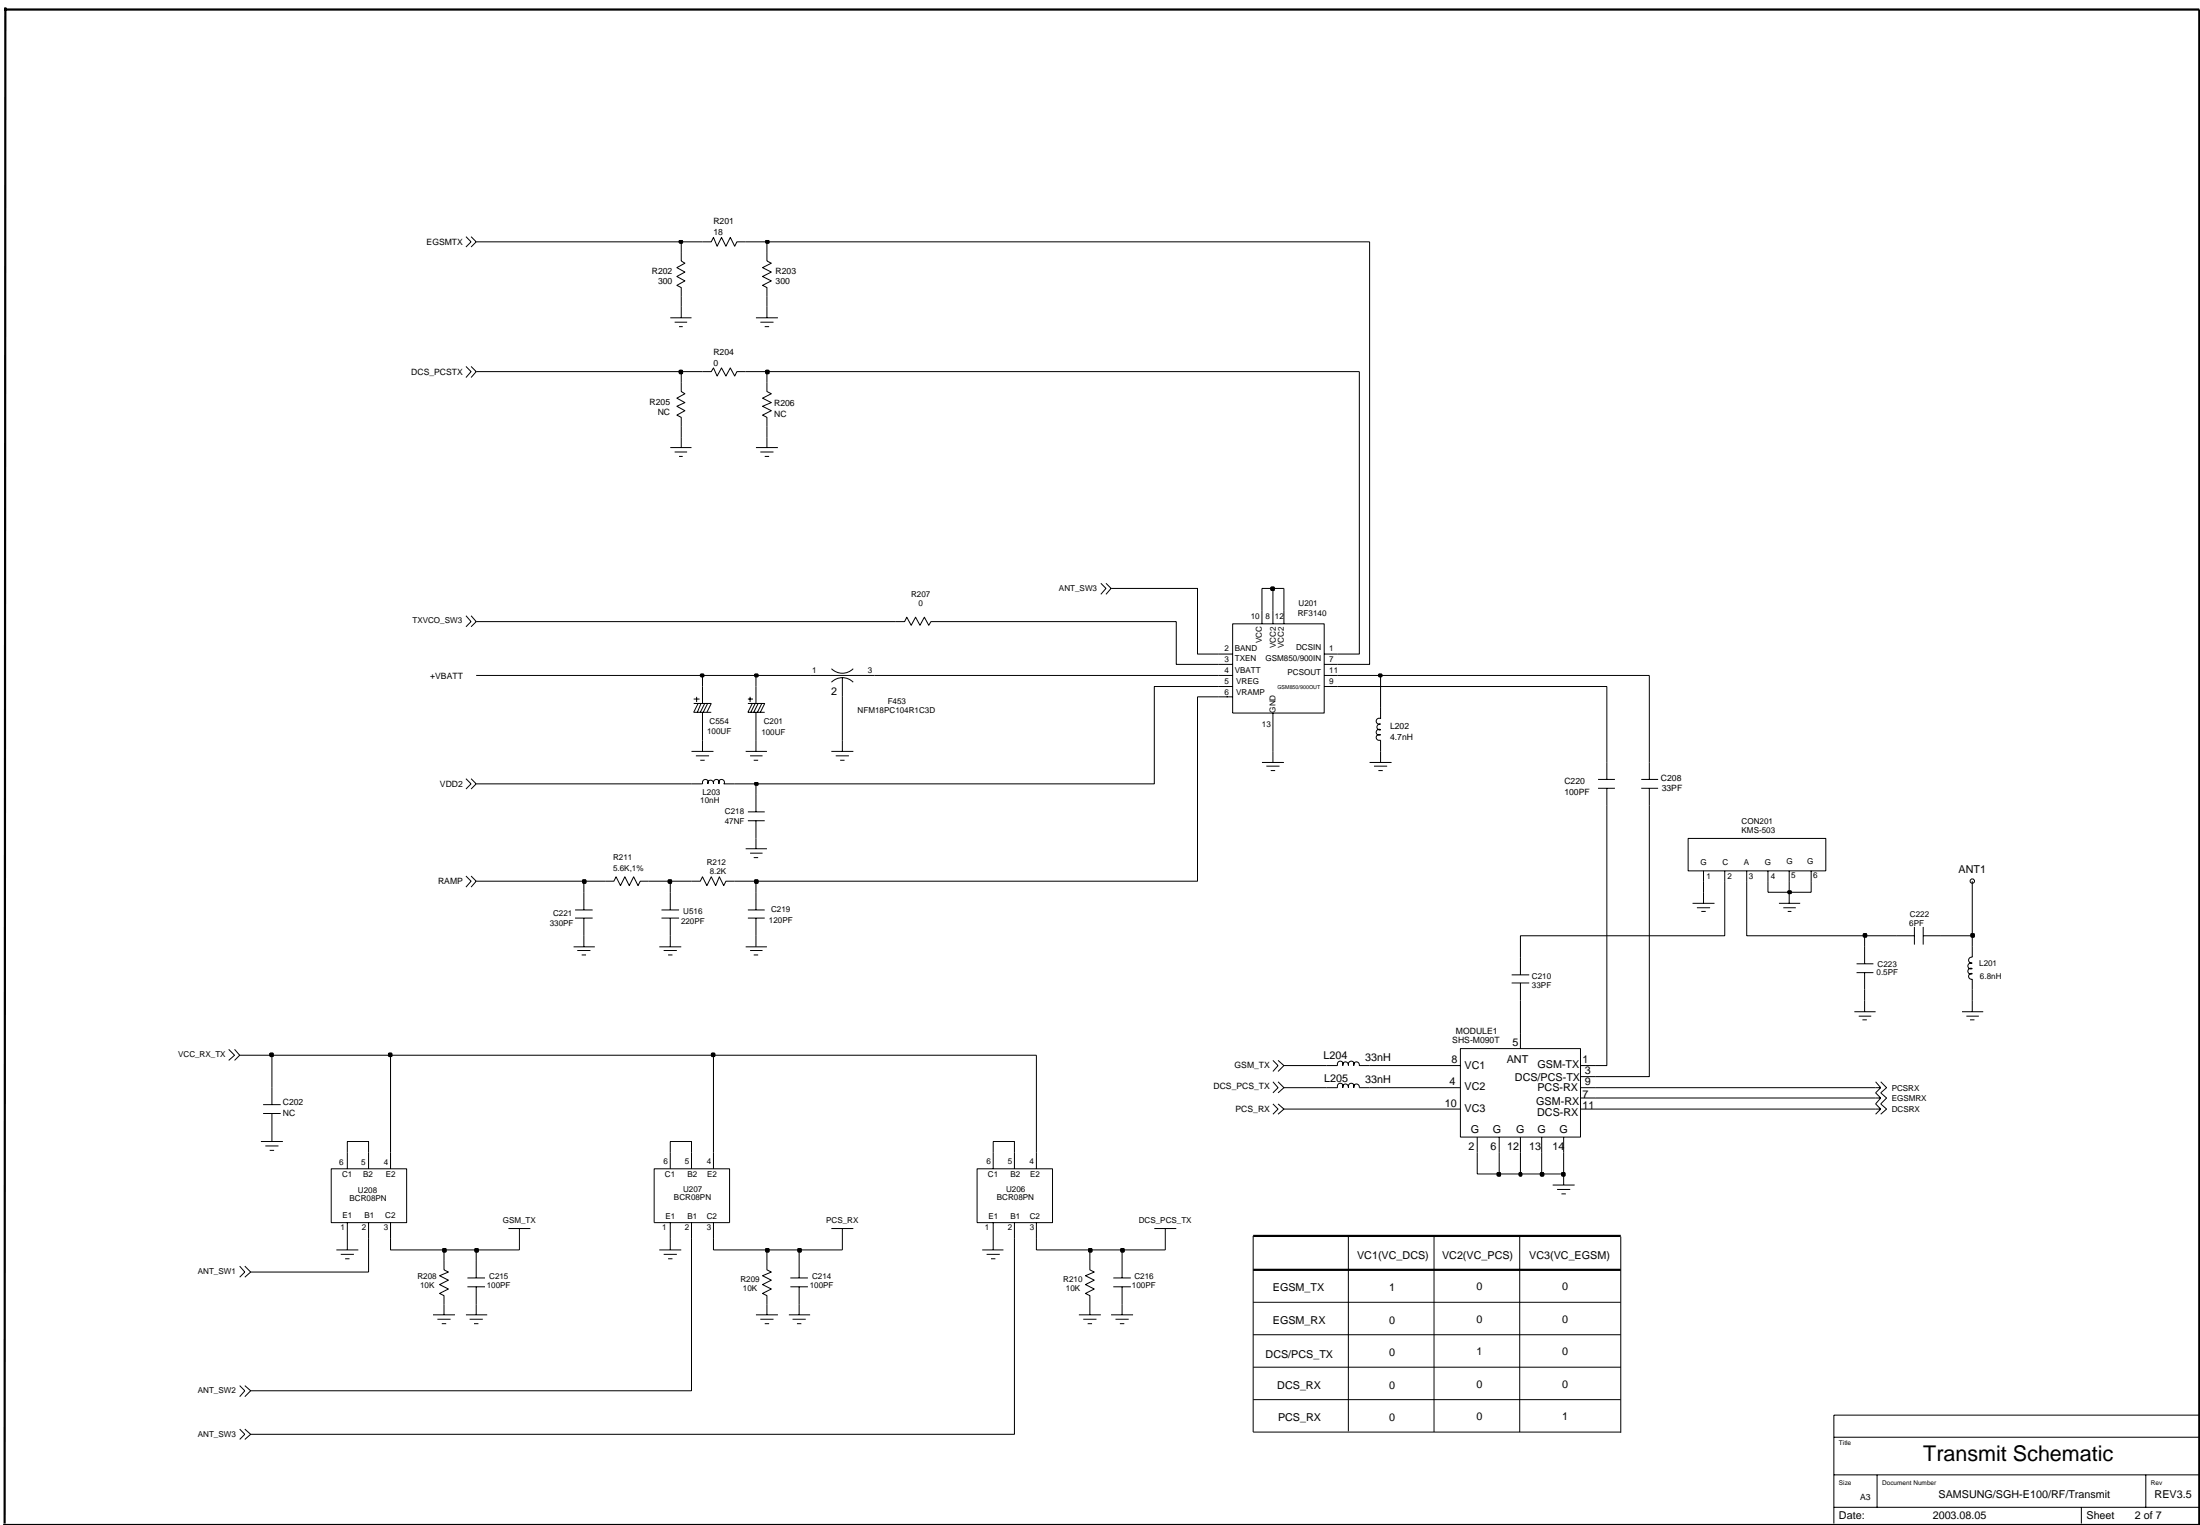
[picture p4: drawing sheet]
<svg xmlns="http://www.w3.org/2000/svg" width="254mm" height="176mm" viewBox="0 0 254 176" stroke-linecap="round" stroke-linejoin="round" font-family="sans-serif">
<g fill="none" stroke="#000" stroke-width=".12">
<path d="M53.8 27.3l.6 .6-.6 .6M54.4 27.3l.6 .6-.6 .6M77.4 36.7h2.4M77.9 37.2h1.4M78.4 37.7h.4M78.7 29.2v.9l.4 .3-1 .5 1 .5-1 .5 1 .5-1 .5 .6 .3v1M78.7 35.4v1.3M81.1 27.9h1l.3-.5 .4 1 .5-1 .5 1 .5-1 .5 1 .3-.5h1M87.3 36.7h2.5M87.8 37.2h1.5M88.3 37.7h.5M88.5 29.2v.9l.6 .3-1.1 .5 1.1 .5-1.1 .5 1.1 .5-1.1 .5 .5 .3v1"/>
<path d="M88.5 35.4v1.3M53.8 42.3l.6 .6-.6 .7M54.4 42.3l.6 .6-.6 .7M77.4 51.7h2.4M77.9 52.2h1.4M78.4 52.7h.4M78.7 44.2v1l.4 .3-1 .5 1 .5-1 .4 1 .5-1 .5 .6 .3v1M78.7 50.5v1.2M81.1 42.9h1l.3-.4 .4 .9 .5-.9 .5 .9 .5-.9 .5 .9 .3-.5h1M87.3 51.7h2.5M87.8 52.2h1.5M88.3 52.7h.5"/>
<path d="M88.5 44.2v1l.6 .3-1.1 .5 1.1 .5-1.1 .4 1.1 .5-1.1 .5 .5 .3v1M88.5 50.5v1.2M53.8 71.1l.6 .7-.6 .6M54.4 71.1l.6 .7-.6 .6M81.1 79.3v1.9M87.3 79.3v1.9M93.5 78h7.5M96 77.2a1.77 1.77 0 0 0 2.5 0M96 78.8a1.77 1.77 0 0 1 2.5 0M97.3 78.2v2.3M103.4 71.8h1l.3-.5 .5 .9 .5-.9 .5 .9 .5-.9 .5 .9 .3-.4h.9M127.1 67.3l.6 .6-.6 .7"/>
<path d="M127.7 67.3l.6 .6-.6 .7M140.7 78h1.6M140.7 76.7h1.6M140.7 75.5h1.6M140.7 79.3h1.6M142.3 72h10.6v10.3h-10.6zM145.7 70.5v1.5M147 70.5v1.5M148.2 70.5v1.5M152.9 78h1.5M152.9 76.7h1.5M152.9 75.5h1.5"/>
<path d="M152.9 79.3h1.5M53.8 89.9l.6 .6-.6 .6M54.4 89.9l.6 .6-.6 .6M79.8 90.5h1.3M79.8 86.8h2.6M80.1 81.2h2l-.5 1M80.1 80.7h.7M80.3 87.3h1.6M80.4 80.5v.5M80.6 81.2l-.5 1h2M80.9 87.8h.5M80.9 81.2l-.4 1"/>
<path d="M81.1 82.2v2.1M81.1 85.5v1.3M81.1 90.5a.34 .34 0 0 1 .4-.5 .34 .34 0 0 1 .2 .5M81.4 81.2l-.5 1M81.7 81.2l-.5 1M81.7 90.5a.34 .34 0 0 1 .3-.4 .34 .34 0 0 1 .4 .4M82.4 90.5a.34 .34 0 0 1 .3-.5 .34 .34 0 0 1 .3 .5M83 90.5a.34 .34 0 0 1 .3-.5 .34 .34 0 0 1 .3 .5M83.6 90.5h1.2M86.1 86.8h2.4M86.1 98h2.4M86.3 80.7h.6"/>
<path d="M86.3 81.2h2l-.5 1M86.3 94.8h2M86.3 93.7h2M86.6 87.3h1.4M86.6 98.5h1.4M86.6 80.5v.5M86.9 81.2l-.6 1h2M87 87.8h.5M87 99h.5M87.2 81.2l-.5 1M87.3 82.2v2.1M87.3 85.5v1.3"/>
<path d="M87.3 91.8v1.9M87.3 94.8v3.2M87.5 81.2l-.5 1M88 81.2l-.6 1M96 86.8h2.5M96.5 87.3h1.5M97 87.8h.5M97.3 85.5v1.3M140.7 80.5h1.6M145.7 88h2.5M146.2 88.5h1.5M146.7 89h.5"/>
<path d="M147 82.3v2M147 86.8v1.2M158.1 88h2.6M158.6 88.5h1.6M159.1 89h.5M159.4 83.6a.34 .34 0 0 0-.4 .3 .34 .34 0 0 0 .4 .4M159.4 81.7v1.3M159.4 85.5v2.5M159.4 84.8a.34 .34 0 0 0-.5 .3 .34 .34 0 0 0 .5 .3M159.4 84.3a.34 .34 0 0 0-.5 .2 .34 .34 0 0 0 .5 .3M159.4 83a.34 .34 0 0 0-.5 .2 .34 .34 0 0 0 .5 .4M184.5 91h1.9"/>
<path d="M184.5 90h1.9M185.5 88v2M185.5 91v2M189.5 91h1.9M189.5 90h1.9M190.4 88v2M190.4 91v2M194.9 96.8h15.9v3.7h-15.9zM53.8 101.1l.6 .6-.6 .7M54.4 101.1l.6 .6-.6 .7M66.2 109.3h2.5M66.4 106h2"/>
<path d="M66.4 105.1h2M66.6 109.7h1.6M67.2 110.2h.5M67.4 103v2.1M67.4 106v3.3M69.9 101.7h1l.2-.5 .5 1 .5-1 .6 1 .5-1 .5 1 .2-.5h.9M76.1 109.3h2.6M76.4 106h2M76.4 105.1h2M76.6 109.7h1.5M77.1 110.2h.5M77.4 103v2.1"/>
<path d="M77.4 106v3.3M79.8 101.7h1.1l.2-.5 .5 1 .5-1 .5 1 .4-1 .6 1 .2-.5h1M86.1 109.3h2.4M86.3 106h2M86.3 105.1h2M86.6 109.7h1.4M87 110.2h.5M87.3 103v2.1M87.3 106v3.3M174.5 113.5h2.1M174.5 112.5h2.1M175.5 110.5v2"/>
<path d="M175.5 113.5v2M175.5 119.3v1.8M195.4 104.3h2.5M195.9 104.8h1.5M196.4 105.2h.5M196.7 100.5v1.2M196.7 103v1.3M199.1 100.5v1.2M201.7 100.5v1.2M204.1 100.5v1.2M205.4 104.3h2.4M205.9 104.8h1.4"/>
<path d="M206.4 105.2h.4M206.6 100.5v1.2M206.6 103v1.3M209.1 100.5v1.2M214.1 116.8h2.4M214.3 112.3h2M214.3 111.3h2M214.6 117.3h1.4M215 117.7h.5M215.3 109.3v2M215.3 112.3v2M215.3 115.5v1.3"/>
<path d="M219 108h2M221 107v2.1M222 108h2M222 107v2.1M226.5 116.8h2.5M227 117.3h1.5M227.5 117.7h.5M227.7 111.8a.34 .34 0 0 0-.5 .3 .34 .34 0 0 0 .5 .3M227.7 111.2a.34 .34 0 0 0-.5 .3 .34 .34 0 0 0 .5 .3M227.7 110.5a.34 .34 0 0 0-.4 .3 .34 .34 0 0 0 .4 .4M227.7 112.4a.34 .34 0 0 0-.4 .3 .34 .34 0 0 0 .4 .3M227.7 109.3v1.2"/>
<path d="M227.7 113.1v1.2M227.7 115.5v1.3M26.4 121.1l.7 .7-.7 .6M27.1 121.1l.6 .7-.6 .6M30.1 131.8h2.6M30.4 128.6h2M30.4 127.5h2M30.6 132.3h1.6M31.1 132.8h.5M31.4 125.6v1.9M31.4 128.6v3.2M38.2 134.9h8.7v6.3h-8.7z"/>
<path d="M40.1 133.1v1.8M42.6 133.1v1.8M45.1 133.1v1.8M75.5 134.9h8.7v6.3h-8.7zM77.4 133.1v1.8M79.8 133.1v1.8M82.4 133.1v1.8M112.8 134.9h8.7v6.3h-8.7zM114.7 133.1v1.8M117.1 133.1v1.8M119.7 133.1v1.8M147 127.4l.6 .6-.6 .6"/>
<path d="M147 124.9l.6 .7-.6 .6M147 122.4l.6 .6-.6 .7M147.6 127.4l.6 .6-.6 .6M147.6 124.9l.6 .7-.6 .6M147.6 122.4l.6 .6-.6 .7M153.1 125.6h1.3M153.1 123h1.3M154.4 123a.34 .34 0 0 1 .4-.5 .34 .34 0 0 1 .2 .5M154.4 125.6a.34 .34 0 0 1 .4-.5 .34 .34 0 0 1 .2 .5M155 123a.34 .34 0 0 1 .3-.4 .34 .34 0 0 1 .4 .4M155 125.6a.34 .34 0 0 1 .3-.5 .34 .34 0 0 1 .4 .5M155.7 123a.34 .34 0 0 1 .3-.5 .34 .34 0 0 1 .3 .5"/>
<path d="M155.7 125.6a.34 .34 0 0 1 .3-.5 .34 .34 0 0 1 .3 .5M156.3 123a.34 .34 0 0 1 .3-.4 .34 .34 0 0 1 .3 .4h1.2M156.3 125.6a.34 .34 0 0 1 .3-.5 .34 .34 0 0 1 .3 .5h1.2M166.8 128h1.8M166.8 125.6h1.8M166.8 123h1.8M168.6 121.1h13.9v10.2h-13.9zM170.6 131.3v1.8M173.1 131.3v1.8M175.5 131.3v1.8M178 131.3v1.8M179.3 136.8h2.5"/>
<path d="M179.8 137.3h1.5M180.3 137.8h.5M180.5 131.3v1.8M180.5 135.5v1.3M182.5 126.8h1.8M182.5 128h1.8M182.5 125.6h1.8M182.5 123h1.8M182.5 124.3h1.8M216.5 126.8h.6M216.5 128h.6M216.5 124.9l.6 .7"/>
<path d="M216.5 125.6h.6M217.1 124.9l.7 .7-.7 .6 .7 .6-.7 .6 .7 .6-.7 .6M217.1 125.6l-.6 .6 .6 .6M217.1 126.8l-.6 .6 .6 .6M217.1 128l-.6 .6M27.7 160l.6 .6-.6 .6M27.7 146.2l.6 .7-.6 .6M28.3 146.2l.6 .7-.6 .6M28.3 160l.6 .6M38.8 144.3h2.6M39.3 144.8h1.6M39.8 145.3h.6"/>
<path d="M40.1 141.2v3.1M42.6 141.2v5.7h-13.7M45.1 141.2v3.1h6.2v2.3l.5 .3-1 .4 1 .5-1 .5 1 .5-1 .5 .5 .3v2.2M50 151.8h2.5M50.5 152.3h1.5M51 152.8h.5M53.8 151.8h2.4M54 148.6h2M54 147.5h2M54.2 152.3h1.5M54.7 152.8h.5M55 144.3v3.2"/>
<path d="M55 148.6v3.2M58.7 141.8h2.5M60 141.8v2.5M76.1 144.3h2.6M76.6 144.8h1.5M77.1 145.3h.5M77.4 141.2v3.1M79.8 141.2v19.4h-50.9M82.4 141.2v1.8M87.3 151.8h2.5M87.8 152.3h1.5M88.3 152.8h.5"/>
<path d="M88.5 144.3v2.3l.6 .3-1.1 .4 1.1 .5-1.1 .5 1.1 .5-1.1 .5 .5 .3v2.2M91.1 151.8h2.4M91.3 148.6h2M91.3 147.5h2M91.5 152.3h1.5M92 152.8h.5M92.3 144.3v3.2M92.3 148.6v3.2M96 141.8h2.5M97.3 141.8v2.5M113.4 144.3h2.5M113.9 144.8h1.5"/>
<path d="M114.4 145.3h.5M114.7 141.2v3.1M117.1 141.2v24.4h-88.2M119.7 141.2v1.8M124.6 151.8h2.5M125.1 152.3h1.5M125.6 152.8h.5M125.8 144.3v2.3l.5 .3-1 .4 1 .5-1 .5 1 .5-1 .5 .5 .3v2.2M128.3 151.8h2.5M128.5 148.6h2.1M128.5 147.5h2.1M128.8 152.3h1.5"/>
<path d="M129.3 152.8h.5M129.5 144.3v3.2M129.5 148.6v3.2M133.3 141.8h2.5M134.5 141.8v2.5M27.7 165l.6 .6-.6 .6M28.3 165l.6 .6-.6 .6M28.9 160.6l-.6 .6"/>
<circle cx="227.7" cy="101.7" r=".25"/>
</g>
<path d="M51.2 144.2h.2v.3h-.2z" fill-rule="evenodd" fill="#c2c2c2" stroke="#000" stroke-width=".25"/>
<path d="M51.2 144.2h.2v.3h-.2z" fill="none" stroke="#000" stroke-width=".25"/>
<path d="M51.3 144.3h3.7" fill="none" stroke="#000" stroke-width=".12"/>
<path d="M54.9 144.2h.2v.3h-.2z" fill-rule="evenodd" fill="#c2c2c2" stroke="#000" stroke-width=".25"/>
<path d="M54.9 144.2h.2v.3h-.2z" fill="none" stroke="#000" stroke-width=".25"/>
<path d="M55 144.3h5M82.4 143v1.3h6.1" fill="none" stroke="#000" stroke-width=".12"/>
<path d="M88.5 144.2h.2v.3h-.2z" fill-rule="evenodd" fill="#c2c2c2" stroke="#000" stroke-width=".25"/>
<path d="M88.5 144.2h.2v.3h-.2z" fill="none" stroke="#000" stroke-width=".25"/>
<path d="M88.5 144.3h3.8" fill="none" stroke="#000" stroke-width=".12"/>
<path d="M92.2 144.2h.2v.3h-.2z" fill-rule="evenodd" fill="#c2c2c2" stroke="#000" stroke-width=".25"/>
<path d="M92.2 144.2h.2v.3h-.2z" fill="none" stroke="#000" stroke-width=".25"/>
<path d="M92.3 144.3h5M119.7 143v1.3h6.1" fill="none" stroke="#000" stroke-width=".12"/>
<path d="M125.7 144.2h.3v.3h-.3z" fill-rule="evenodd" fill="#c2c2c2" stroke="#000" stroke-width=".25"/>
<path d="M125.7 144.2h.3v.3h-.3z" fill="none" stroke="#000" stroke-width=".25"/>
<path d="M125.8 144.3h3.7" fill="none" stroke="#000" stroke-width=".12"/>
<path d="M129.5 144.2h.2v.3h-.2z" fill-rule="evenodd" fill="#c2c2c2" stroke="#000" stroke-width=".25"/>
<path d="M129.5 144.2h.2v.3h-.2z" fill="none" stroke="#000" stroke-width=".25"/>
<path d="M170.6 133.1v2.4h2.5M129.5 144.3h5" fill="none" stroke="#000" stroke-width=".12"/>
<path d="M172.9 135.5h.3v.2h-.3z" fill-rule="evenodd" fill="#c2c2c2" stroke="#000" stroke-width=".25"/>
<path d="M172.9 135.5h.3v.2h-.3z" fill="none" stroke="#000" stroke-width=".25"/>
<path d="M173.1 133.1v2.4h2.4" fill="none" stroke="#000" stroke-width=".12"/>
<path d="M175.5 135.5h.1v.2h-.1z" fill-rule="evenodd" fill="#c2c2c2" stroke="#000" stroke-width=".25"/>
<path d="M175.5 135.5h.1v.2h-.1z" fill="none" stroke="#000" stroke-width=".25"/>
<path d="M175.5 133.1v2.4h2.5" fill="none" stroke="#000" stroke-width=".12"/>
<path d="M177.9 135.5h.3v.2h-.3z" fill-rule="evenodd" fill="#c2c2c2" stroke="#000" stroke-width=".25"/>
<path d="M177.9 135.5h.3v.2h-.3z" fill="none" stroke="#000" stroke-width=".25"/>
<path d="M178 133.1v2.4h2.5" fill="none" stroke="#000" stroke-width=".12"/>
<path d="M180.4 135.5h.2v.2h-.2z" fill-rule="evenodd" fill="#c2c2c2" stroke="#000" stroke-width=".25"/>
<path d="M180.4 135.5h.2v.2h-.2z" fill="none" stroke="#000" stroke-width=".25"/>
<g fill="none" stroke="#000" stroke-width=".12">
<path d="M185.5 93v30h-1.2M190.4 93v31.3h-6.1M27.7 121.8h3.7v3.8M40.1 133.1v-1.3h2.5v1.3M45.1 121.8v11.3M77.4 133.1v-1.3h2.4v1.3M82.4 121.8v11.3M114.7 133.1v-1.3h2.4v1.3M119.7 121.8v11.3M148.2 128h18.6M148.2 125.6h4.9M148.2 123h4.9"/>
<path d="M158.1 125.6h8.7M158.1 123h8.7M180.5 133.1v2.4M184.3 128h32.2M184.3 126.8h32.2M184.3 125.6h32.2"/>
</g>
<path d="M31.2 121.7h.3v.2h-.3z" fill-rule="evenodd" fill="#c2c2c2" stroke="#000" stroke-width=".25"/>
<path d="M31.2 121.7h.3v.2h-.3z" fill="none" stroke="#000" stroke-width=".25"/>
<path d="M31.4 121.8h13.7" fill="none" stroke="#000" stroke-width=".12"/>
<path d="M44.9 121.7h.3v.2h-.3z" fill-rule="evenodd" fill="#c2c2c2" stroke="#000" stroke-width=".25"/>
<path d="M44.9 121.7h.3v.2h-.3z" fill="none" stroke="#000" stroke-width=".25"/>
<path d="M45.1 121.8h37.3" fill="none" stroke="#000" stroke-width=".12"/>
<path d="M82.2 121.7h.3v.2h-.3z" fill-rule="evenodd" fill="#c2c2c2" stroke="#000" stroke-width=".25"/>
<path d="M82.2 121.7h.3v.2h-.3z" fill="none" stroke="#000" stroke-width=".25"/>
<path d="M175.5 115.5v3.8M199.1 101.7v6.3h-23.6v2.5M201.7 101.7v6.3h13.6v1.3M215.3 114.3v1.2M227.7 108v1.3M227.7 114.3v1.2M82.4 121.8h37.3" fill="none" stroke="#000" stroke-width=".12"/>
<path d="M215.2 107.9h.2v.2h-.2z" fill-rule="evenodd" fill="#c2c2c2" stroke="#000" stroke-width=".25"/>
<path d="M215.2 107.9h.2v.2h-.2z" fill="none" stroke="#000" stroke-width=".25"/>
<path d="M215.3 108h3.7M224 108h3.7" fill="none" stroke="#000" stroke-width=".12"/>
<path d="M227.6 107.9h.3v.2h-.3z" fill-rule="evenodd" fill="#c2c2c2" stroke="#000" stroke-width=".25"/>
<path d="M227.6 107.9h.3v.2h-.3z" fill="none" stroke="#000" stroke-width=".25"/>
<path d="M67.4 101.7v1.3M77.4 101.7v1.3M87.3 101.7v1.3M196.7 101.7v1.3M204.1 101.7v1.3h2.5M227.7 101.7v6.3" fill="none" stroke="#000" stroke-width=".12"/>
<path d="M206.5 102.9h.2v.2h-.2z" fill-rule="evenodd" fill="#c2c2c2" stroke="#000" stroke-width=".25"/>
<path d="M206.5 102.9h.2v.2h-.2z" fill="none" stroke="#000" stroke-width=".25"/>
<path d="M55 101.7h12.4M206.6 101.7v1.3h2.5v-1.3" fill="none" stroke="#000" stroke-width=".12"/>
<path d="M67.3 101.6h.3v.3h-.3z" fill-rule="evenodd" fill="#c2c2c2" stroke="#000" stroke-width=".25"/>
<path d="M67.3 101.6h.3v.3h-.3z" fill="none" stroke="#000" stroke-width=".25"/>
<path d="M67.4 101.7h2.5M74.8 101.7h2.6" fill="none" stroke="#000" stroke-width=".12"/>
<path d="M77.2 101.6h.3v.3h-.3z" fill-rule="evenodd" fill="#c2c2c2" stroke="#000" stroke-width=".25"/>
<path d="M77.2 101.6h.3v.3h-.3z" fill="none" stroke="#000" stroke-width=".25"/>
<path d="M77.4 101.7h2.4M84.8 101.7h2.5" fill="none" stroke="#000" stroke-width=".12"/>
<path d="M87.2 101.6h.2v.3h-.2z" fill-rule="evenodd" fill="#c2c2c2" stroke="#000" stroke-width=".25"/>
<path d="M87.2 101.6h.2v.3h-.2z" fill="none" stroke="#000" stroke-width=".25"/>
<path d="M55 90.5h24.8M84.8 90.5h2.5v1.3M138.3 80.5v21.2h-51" fill="none" stroke="#000" stroke-width=".12"/>
<path d="M87.2 90.4h.2v.2h-.2z" fill-rule="evenodd" fill="#c2c2c2" stroke="#000" stroke-width=".25"/>
<path d="M87.2 90.4h.2v.2h-.2z" fill="none" stroke="#000" stroke-width=".25"/>
<path d="M55 78h26.1v1.3M87.3 78v1.3M140.7 79.3h-7.4v11.2h-46M154.4 79.3h31.1v8.7M159.4 78v3.7M190.4 78v10M81.1 84.3v1.2M87.3 84.3v1.2M97.3 80.5v5M138.3 80.5h2.4M147 84.3v2.5" fill="none" stroke="#000" stroke-width=".12"/>
<path d="M80.9 77.9h.3v.2h-.3z" fill-rule="evenodd" fill="#c2c2c2" stroke="#000" stroke-width=".25"/>
<path d="M80.9 77.9h.3v.2h-.3z" fill="none" stroke="#000" stroke-width=".25"/>
<path d="M81.1 78h6.2" fill="none" stroke="#000" stroke-width=".12"/>
<path d="M87.2 77.9h.2v.2h-.2z" fill-rule="evenodd" fill="#c2c2c2" stroke="#000" stroke-width=".25"/>
<path d="M87.2 77.9h.2v.2h-.2z" fill="none" stroke="#000" stroke-width=".25"/>
<path d="M87.3 78h6.2M101 78h39.7M154.4 78h5" fill="none" stroke="#000" stroke-width=".12"/>
<path d="M159.2 77.9h.3v.2h-.3z" fill-rule="evenodd" fill="#c2c2c2" stroke="#000" stroke-width=".25"/>
<path d="M159.2 77.9h.3v.2h-.3z" fill="none" stroke="#000" stroke-width=".25"/>
<path d="M158.1 27.9v48.8h-3.7M156.9 42.9v32.6h-2.5M55 71.8h48.4M108.4 71.8h27.4v4.9h4.9M128.3 67.9h10v7.6h2.4M145.7 70.5v-2.6h1.3v2.6M148.2 67.9v2.6M159.4 78h31" fill="none" stroke="#000" stroke-width=".12"/>
<path d="M146.8 67.8h.3v.3h-.3z" fill-rule="evenodd" fill="#c2c2c2" stroke="#000" stroke-width=".25"/>
<path d="M146.8 67.8h.3v.3h-.3z" fill="none" stroke="#000" stroke-width=".25"/>
<path d="M55 42.9h23.7v1.3M78.7 49.2v1.3M88.5 42.9v1.3M88.5 49.2v1.3M147 67.9h1.2" fill="none" stroke="#000" stroke-width=".12"/>
<path d="M78.5 42.8h.2v.3h-.2z" fill-rule="evenodd" fill="#c2c2c2" stroke="#000" stroke-width=".25"/>
<path d="M78.5 42.8h.2v.3h-.2z" fill="none" stroke="#000" stroke-width=".25"/>
<path d="M78.7 42.9h2.4M86.1 42.9h2.4" fill="none" stroke="#000" stroke-width=".12"/>
<path d="M88.5 42.8h.2v.3h-.2z" fill-rule="evenodd" fill="#c2c2c2" stroke="#000" stroke-width=".25"/>
<path d="M88.5 42.8h.2v.3h-.2z" fill="none" stroke="#000" stroke-width=".25"/>
<path d="M55 27.9h23.7v1.3M78.7 34.2v1.2M88.5 27.9v1.3M88.5 34.2v1.2M88.5 42.9h68.4" fill="none" stroke="#000" stroke-width=".12"/>
<path d="M78.5 27.8h.2v.2h-.2z" fill-rule="evenodd" fill="#c2c2c2" stroke="#000" stroke-width=".25"/>
<path d="M78.5 27.8h.2v.2h-.2z" fill="none" stroke="#000" stroke-width=".25"/>
<path d="M78.7 27.9h2.4M86.1 27.9h2.4" fill="none" stroke="#000" stroke-width=".12"/>
<path d="M88.5 27.8h.2v.2h-.2z" fill-rule="evenodd" fill="#c2c2c2" stroke="#000" stroke-width=".25"/>
<path d="M.5 1.1h253.4v175h-253.5M.6 .8l-.1 175.1M88.5 27.8h.2v.2h-.2zM144.7 146.6h42.4M144.7 142.7h42.4" fill="none" stroke="#000" stroke-width=".25"/>
<g fill="none" stroke="#000" stroke-width=".12">
<path d="M88.5 27.9h69.6M144.7 142.7v22.6h42.4M144.7 157.8h42.4M144.7 154.1h42.4M144.7 150.3h42.4M155.7 142.7v22.5M165.6 142.8v22.5M175.5 142.8v22.5M187.1 142.8v22.6M144.7 161.6h42.4M211.7 174h42.2M211.7 170.3h42.2"/>
<path d="M211.7 165.9h42.2M216.7 170.3v3.7M240.3 174v1.9M247.7 170.3v3.7M253.9 163.4h-42.2v12.5"/>
</g>
<text font-size="2.5" x="222" y="168.7">Transmit Schematic</text>
<g font-size="1.3">
<text x="96" y="80.2">2</text>
<text x="226.1" y="100.8">ANT1</text>
<text x="152.8" y="122.3">L204</text>
<text x="152.9" y="124.9">L205</text>
<text x="157.6" y="125.1">33nH</text>
<text x="157.6" y="122.5">33nH</text>
<text x="167.3" y="125.3">4</text>
<text x="167.6" y="122.8">8</text>
<text x="169.1" y="123.4">VC1</text>
<text x="169.1" y="125.8">VC2</text>
<text x="174" y="122.8">ANT</text>
<text x="174.6" y="120.8">5</text>
<text x="174.9" y="124.8">DCS/PCS-TX</text>
<text x="177.5" y="123.3">GSM-TX</text>
<text x="182.7" y="122.8">1</text>
<text x="183" y="124">3</text>
<text x="183" y="125.3">9</text>
<text x="166.8" y="127.8">10</text>
<text x="169.1" y="128.4">VC3</text>
<text x="169.8" y="130.8">G</text>
<text x="172.3" y="130.8">G</text>
<text x="175.1" y="130.8">G</text>
<text x="177.4" y="127.5">GSM-RX</text>
<text x="177.5" y="128.8">DCS-RX</text>
<text x="177.5" y="126">PCS-RX</text>
<text x="177.5" y="130.8">G</text>
<text x="180" y="130.8">G</text>
<text x="182.7" y="128">11</text>
<text x="182.7" y="126.8">7</text>
<text x="169.5" y="132.8">2</text>
<text x="172.1" y="132.8">6</text>
<text x="174" y="132.8">12</text>
<text x="176.6" y="132.8">13</text>
<text x="179.3" y="132.8">14</text>
<text x="147" y="149.1">EGSM_TX</text>
<text x="156.7" y="145.3">VC1(VC_DCS)</text>
<text x="160.4" y="149.1">1</text>
<text x="166.5" y="145.3">VC2(VC_PCS)</text>
<text x="170.5" y="149">0</text>
<text x="176.6" y="145.3">VC3(VC_EGSM)</text>
<text x="180.4" y="149">0</text>
<text x="147" y="152.8">EGSM_RX</text>
<text x="160.4" y="152.8">0</text>
<text x="170.5" y="152.7">0</text>
<text x="180.4" y="152.7">0</text>
<text x="146.1" y="156.7">DCS/PCS_TX</text>
<text x="147.5" y="160.3">DCS_RX</text>
<text x="160.4" y="160.3">0</text>
<text x="160.4" y="156.6">0</text>
<text x="170.5" y="160.2">0</text>
<text x="170.5" y="156.5">1</text>
<text x="180.4" y="160.2">0</text>
<text x="180.4" y="156.5">0</text>
<text x="147.6" y="164.1">PCS_RX</text>
<text x="160.4" y="164.1">0</text>
<text x="170.5" y="164">0</text>
<text x="180.4" y="164">1</text>
<text x="223.8" y="172.9">SAMSUNG/SGH-E100/RF/Transmit</text>
<text x="248.8" y="172.9">REV3.5</text>
<text x="212.3" y="175.4">Date:</text>
<text x="223.1" y="175.4">2003.08.05</text>
<text x="240.9" y="175.4">Sheet</text>
<text x="246.5" y="175.4">2 of 7</text>
</g>
<g font-size="1">
<text x="49.3" y="28.3">EGSMTX</text>
<text x="82.4" y="27.2">18</text>
<text x="82.4" y="25.9">R201</text>
<text x="75.3" y="31.6">R202</text>
<text x="76" y="32.8">300</text>
<text x="89.6" y="32.8">300</text>
<text x="89.6" y="31.6">R203</text>
<text x="82.4" y="41">R204</text>
<text x="47.5" y="43.3">DCS_PCSTX</text>
<text x="75" y="46.7">R205</text>
<text x="75.9" y="47.9">NC</text>
<text x="82.4" y="42.2">0</text>
<text x="89.4" y="46.8">R206</text>
<text x="89.4" y="48.1">NC</text>
<text x="49.7" y="78.3">+VBATT</text>
<text x="160.5" y="85.4">4.7nH</text>
<text x="160.5" y="84.1">L202</text>
<text x="50.8" y="90.9">VDD2</text>
<text x="180.6" y="91.8">100PF</text>
<text x="180.6" y="90.5">C220</text>
<text x="191.8" y="90.2">C208</text>
<text x="191.9" y="91.4">33PF</text>
<text x="50.6" y="102.1">RAMP</text>
<text x="168.1" y="119.4">MODULE1</text>
<text x="140.1" y="125.8">DCS_PCS_TX</text>
<text x="142.5" y="123.3">GSM_TX</text>
<text x="167.7" y="120.4">SHS-M090T</text>
<text x="32.7" y="127.5">C202</text>
<text x="32.7" y="128.8">NC</text>
<text x="142.6" y="128.3">PCS_RX</text>
<text x="214.8" y="173.2">A3</text>
</g>
<g font-size=".9">
<text x="47.6" y="71.9">TXVCO_SW3</text>
<text x="105.2" y="69">R207</text>
<text x="106" y="70">0</text>
<text x="122.3" y="68.2">ANT_SW3</text>
<text x="144.4" y="71.4">10</text>
<text x="146.1" y="71.4">8</text>
<text x="147.2" y="71.4">12</text>
<text x="149.8" y="71.1">RF3140</text>
<text x="149.9" y="70">U201</text>
<text x="93.8" y="77.6">1</text>
<text x="100.2" y="77.6">3</text>
<text x="141.4" y="76.5">3</text>
<text x="141.4" y="77.6">4</text>
<text x="141.4" y="75.2">2</text>
<text x="142.6" y="76.4">TXEN</text>
<text x="142.6" y="77.6">VBATT</text>
<text x="142.6" y="75.2">BAND</text>
<text x="145.7" y="74.2" transform="rotate(-90 145.7 74.2)">VCC</text>
<text x="146.1" y="76.4">GSM850/900IN</text>
<text x="147.3" y="74.8" transform="rotate(-90 147.3 74.8)">VCC2</text>
<text x="148.2" y="74.8" transform="rotate(-90 148.2 74.8)">VCC2</text>
<text x="148.7" y="78">PCSOUT</text>
<text x="149.6" y="75.1">DCSIN</text>
<text x="153.5" y="76.5">7</text>
<text x="153.5" y="77.6">11</text>
<text x="153.5" y="75.2">1</text>
<text x="81.9" y="83.6">C554</text>
<text x="88.2" y="83.6">C201</text>
<text x="99" y="82.3">NFM18PC104R1C3D</text>
<text x="102.5" y="81.3">F453</text>
<text x="141.4" y="80.2">6</text>
<text x="141.4" y="78.9">5</text>
<text x="142.7" y="80.2">VRAMP</text>
<text x="142.7" y="79">VREG</text>
<text x="145.7" y="83.9">13</text>
<text x="147.3" y="82.3" transform="rotate(-90 147.3 82.3)">GND</text>
<text x="153.5" y="78.9">9</text>
<text x="81.6" y="84.7">100UF</text>
<text x="87.9" y="84.9">100UF</text>
<text x="80.8" y="92.7">10nH</text>
<text x="81.1" y="91.8">L203</text>
<text x="83.7" y="95.2">47NF</text>
<text x="83.7" y="94">C218</text>
<text x="201.1" y="95.1">CON201</text>
<text x="70.8" y="99.3">R211</text>
<text x="70.8" y="100.5">5.6K,1%</text>
<text x="81.6" y="99.9">R212</text>
<text x="81.9" y="100.9">8.2K</text>
<text x="196.3" y="99.9">G</text>
<text x="197" y="101.5">1</text>
<text x="198.9" y="99.9">C</text>
<text x="199.5" y="101.5">2</text>
<text x="201.1" y="96.1">KMS-503</text>
<text x="201.3" y="99.9">A</text>
<text x="201.9" y="101.5">3</text>
<text x="203.8" y="99.9">G</text>
<text x="204.5" y="101.5">4</text>
<text x="206.3" y="99.7">G</text>
<text x="206.8" y="101.3">5</text>
<text x="208.6" y="99.7">G</text>
<text x="209.3" y="101.3">6</text>
<text x="63.5" y="106.9">330PF</text>
<text x="63.8" y="105.7">C221</text>
<text x="78.6" y="106.7">220PF</text>
<text x="78.9" y="105.5">U516</text>
<text x="88.8" y="106.5">120PF</text>
<text x="89" y="105.3">C219</text>
<text x="220.4" y="106.9">6PF</text>
<text x="220.5" y="105.9">C222</text>
<text x="176.9" y="113.1">C210</text>
<text x="216.7" y="112.6">0.5PF</text>
<text x="216.8" y="111.6">C223</text>
<text x="228.5" y="111.5">L201</text>
<text x="228.6" y="113.1">6.8nH</text>
<text x="176.9" y="114.1">33PF</text>
<text x="20.6" y="122">VCC_RX_TX</text>
<text x="218.4" y="125.9">PCSRX</text>
<text x="218.4" y="128.4">DCSRX</text>
<text x="218.4" y="127.1">EGSMRX</text>
<text x="39.2" y="134.5">6</text>
<text x="39.5" y="135.9">C1</text>
<text x="41.3" y="137.8">U208</text>
<text x="41.7" y="134.5">5</text>
<text x="41.9" y="135.9">B2</text>
<text x="44.3" y="134.5">4</text>
<text x="44.5" y="135.9">E2</text>
<text x="76.6" y="134.3">6</text>
<text x="76.8" y="135.9">C1</text>
<text x="78.9" y="137.6">U207</text>
<text x="79.1" y="134.3">5</text>
<text x="79.4" y="135.9">B2</text>
<text x="81.6" y="134.3">4</text>
<text x="81.6" y="135.9">E2</text>
<text x="113.9" y="134.3">6</text>
<text x="114.1" y="135.9">C1</text>
<text x="116.2" y="137.6">U206</text>
<text x="116.3" y="134.3">5</text>
<text x="116.7" y="135.9">B2</text>
<text x="118.9" y="134.3">4</text>
<text x="118.9" y="135.9">E2</text>
<text x="39.3" y="142">1</text>
<text x="39.5" y="140.6">E1</text>
<text x="40.4" y="138.6">BCR08PN</text>
<text x="41.8" y="142">2</text>
<text x="42.1" y="140.6">B1</text>
<text x="44.3" y="142">3</text>
<text x="44.5" y="140.6">C2</text>
<text x="58" y="141.2">GSM_TX</text>
<text x="76.4" y="142">1</text>
<text x="76.8" y="140.7">E1</text>
<text x="77.8" y="138.5">BCR08PN</text>
<text x="79.1" y="142">2</text>
<text x="79.4" y="140.7">B1</text>
<text x="81.6" y="140.7">C2</text>
<text x="81.6" y="142">3</text>
<text x="95.4" y="141.2">PCS_RX</text>
<text x="113.7" y="142">1</text>
<text x="114.1" y="140.7">E1</text>
<text x="115.1" y="138.5">BCR08PN</text>
<text x="116.3" y="142">2</text>
<text x="116.7" y="140.7">B1</text>
<text x="118.9" y="140.7">C2</text>
<text x="118.9" y="142">3</text>
<text x="131.5" y="141.2">DCS_PCS_TX</text>
<text x="22.8" y="147">ANT_SW1</text>
<text x="48.2" y="147.7">R208</text>
<text x="48.5" y="148.7">10K</text>
<text x="56.2" y="148.7">100PF</text>
<text x="56.5" y="147.7">C215</text>
<text x="85.5" y="148">R209</text>
<text x="85.8" y="149">10K</text>
<text x="93.5" y="148.7">100PF</text>
<text x="93.8" y="147.7">C214</text>
<text x="122.8" y="148">R210</text>
<text x="123.1" y="149">10K</text>
<text x="130.7" y="148.7">100PF</text>
<text x="131" y="147.7">C216</text>
<text x="22.8" y="160.8">ANT_SW2</text>
<text x="22.8" y="165.8">ANT_SW3</text>
</g>
<g font-size=".8">
<text x="212.3" y="166.8">Title</text>
<text x="212.3" y="171.5">Size</text>
<text x="217.3" y="171.5">Document Number</text>
<text x="248.3" y="171.5">Rev</text>
</g>
<text font-size=".6" x="147.5" y="79.5">GSM850/900OUT</text>
</svg>
